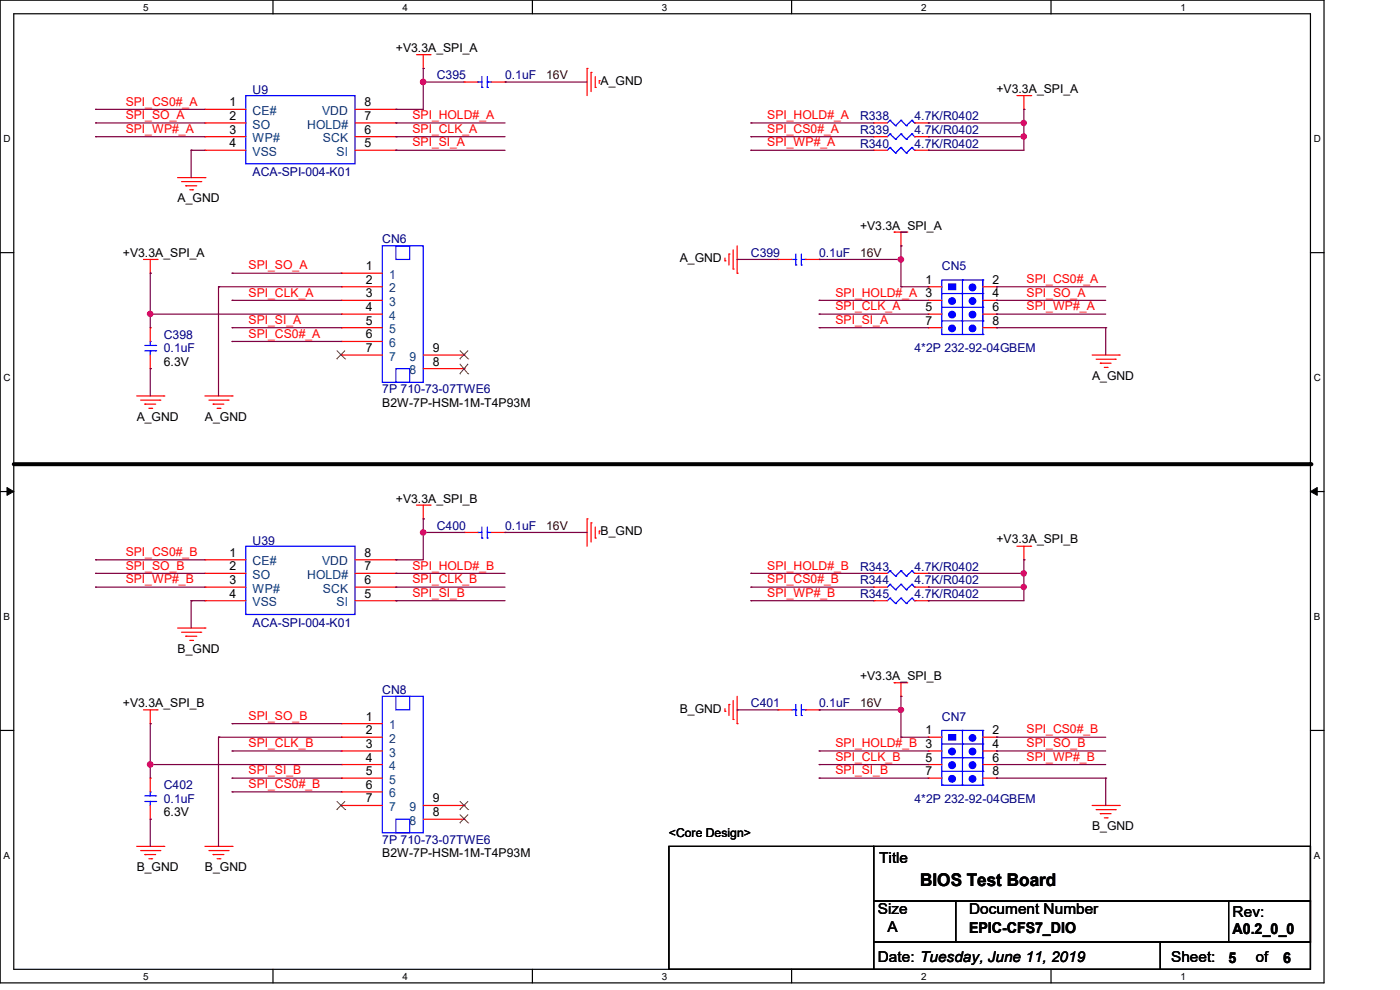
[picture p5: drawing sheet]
<svg xmlns="http://www.w3.org/2000/svg" width="297mm" height="210mm" viewBox="0 0 297 210" stroke-linecap="round" stroke-linejoin="round" font-family="sans-serif">
<path d="M0 0h280.9v208.5h-280.9zM2.9 2.9h275.1v202.7h-275.1z" fill="none" stroke="#000" stroke-width=".25"/>
<g fill="#fff">
<path d="M30.4 .3h1.1v2.4h-1.1z"/>
<path d="M30.4 205.9h1.1v2.3h-1.1z"/>
</g>
<path d="M57.9 0v2.9M57.9 205.6v2.9" fill="none" stroke="#000" stroke-width=".25"/>
<g fill="#fff">
<path d="M85.4 .3h1.1v2.4h-1.1z"/>
<path d="M85.4 205.9h1.1v2.3h-1.1z"/>
</g>
<path d="M112.9 0v2.9M112.9 205.6v2.9" fill="none" stroke="#000" stroke-width=".25"/>
<g fill="#fff">
<path d="M140.4 .3h1.2v2.4h-1.2z"/>
<path d="M140.4 205.9h1.2v2.3h-1.2z"/>
</g>
<path d="M167.9 0v2.9M167.9 205.6v2.9" fill="none" stroke="#000" stroke-width=".25"/>
<g fill="#fff">
<path d="M195.4 .3h1.2v2.4h-1.2z"/>
<path d="M195.4 205.9h1.2v2.3h-1.2z"/>
</g>
<path d="M223 0v2.9M223 205.6v2.9" fill="none" stroke="#000" stroke-width=".25"/>
<g fill="#fff">
<path d="M250.4 .3h1.2v2.4h-1.2z"/>
<path d="M250.4 205.9h1.2v2.3h-1.2z"/>
<path d="M.8 28.2h1.4v2.4h-1.4z"/>
<path d="M278.7 28.2h1.5v2.4h-1.5z"/>
<path d="M.8 78.9h1.4v2.3h-1.4z"/>
<path d="M278.7 78.9h1.5v2.3h-1.5z"/>
</g>
<path d="M0 53.6h2.9M278 53.6h2.9" fill="none" stroke="#000" stroke-width=".25"/>
<g fill="#fff">
<path d="M.8 129.6h1.3v2.3h-1.3z"/>
<path d="M278.7 129.6h1.4v2.3h-1.4z"/>
</g>
<path d="M0 104.3h2.9M278 104.3h2.9" fill="none" stroke="#000" stroke-width=".25"/>
<path d="M1.5 103.4l1.4 .9-1.4 .8zM278 104.3l1.4-.9v1.7z" fill="#000" stroke="#000" stroke-width=".21"/>
<g fill="#fff">
<path d="M.8 180.3h1.3v2.3h-1.3z"/>
<path d="M278.7 180.3h1.4v2.3h-1.4z"/>
</g>
<path d="M0 154.9h2.9M278 154.9h2.9M141.9 179.5h43.4v26.1h-43.4zM185.3 179.5h92.7v11.6h-92.7zM185.3 191.1h17.4v8.7h-17.4zM185.3 199.8h60.9v5.8h-60.9zM202.7 191.1h75.3v8.7h-75.3zM246.2 199.8h31.8v5.8h-31.8zM260.6 191.1h17.4v8.7h-17.4z" fill="none" stroke="#000" stroke-width=".25"/>
<path d="M2.9 98.5h275.1" fill="none" stroke="#000" stroke-width=".85"/>
<circle cx="278" cy="98.5" r=".42" fill="#000"/>
<g fill="none" stroke="#f00" stroke-width=".25">
<path d="M88.3 11.6h2.9M89.8 14.5h.1M89.8 11.6v2.9M91.2 11.6h.1M98.5 17.4h.1M98.5 17.4h2.9M104.3 17.4h2.8M107.1 17.4h.1M124.5 14.5h.1M124.5 14.5v5.8M125.4 15.4h.1M125.4 15.4v4"/>
<path d="M126.3 18.5h.1M126.3 16.3v2.2M127.1 17.1h.1M127.1 17.1v.6M37.7 37.7h5.8M38.5 38.5h4.1M39.4 39.4h.1M39.4 39.4h2.3M42.6 38.5h.1M43.5 37.7h.1M43.5 23.2h.1M43.5 26.1h.1"/>
<path d="M43.5 29h.1M43.5 31.9h.1M43.5 26.1h8.7M43.5 23.2h8.7M43.5 29h8.7M43.5 31.9h8.7M75.3 26.1h8.7M75.3 23.2h8.7M75.3 29h8.7M75.3 31.9h8.7M84 31.9h.1M84 29h.1"/>
<path d="M84 26.1h.1M84 23.2h.1M185.3 26.1h.1M185.3 31.9h.1M185.3 29h.1M185.3 26.1h3M185.3 29h3M185.3 31.9h3M194 26.1h2.9M194 29h2.9M194 31.9h2.9M196.9 26.1h.1"/>
<path d="M196.9 31.9h.1M196.9 29h.1M215.7 20.3h3M217.2 23.2h.1M217.2 20.3v2.9M218.7 20.3h.1M30.4 55h2.9M31.9 58h.1M31.9 55v3M33.3 55h.1M40.3 40.3h.6M40.9 40.3h.1"/>
<path d="M72.4 58h.1M72.4 58h8.7M153.8 55.3h.1M153.8 54.7v.6M154.6 53.9h.1M154.6 53.9v2.3M155.5 57.1h.1M155.5 53v4.1M156.4 58h.1M156.4 52.2v5.8M165.1 55h.1M165.1 55h2.9"/>
<path d="M170.9 55h2.9M173.8 55h.1M189.7 49.2h.1M189.7 49.2h2.9M191.1 52.2h.1M191.1 49.2v3M31.9 78.2h.1M31.9 69.5h.1M31.9 69.5v2.9M31.9 75.3v2.9M72.4 60.8h.1M72.4 63.7h.1"/>
<path d="M72.4 66.6h.1M72.4 69.5h.1M72.4 72.4h.1M72.4 75.3h.1M72.4 75.3h8.7M72.4 60.8h8.7M72.4 63.7h8.7M72.4 66.6h8.7M72.4 69.5h8.7M72.4 72.4h8.7M89.8 75.3h8.7M89.8 78.2h8.7"/>
<path d="M98.5 78.2h.1M98.5 75.3h.1M196.9 60.8h.1M196.9 63.7h.1M196.9 66.6h.1M196.9 69.5h.1M196.9 60.8h2.9M196.9 63.7h2.9M196.9 66.6h2.9M196.9 69.5h2.9M208.5 60.8h2.9M208.5 63.7h2.9"/>
<path d="M208.5 66.6h2.9M208.5 69.5h2.9M211.4 60.8h.1M211.4 63.7h.1M211.4 66.6h.1M211.4 69.5h.1M231.7 75.3h5.7M232.5 76.2h4.1M233.4 77h.1M233.4 77h2.3M234.3 77.9h.6M234.9 77.9h.1"/>
<path d="M236.6 76.2h.1M237.4 75.3h.1M29 84h5.8M29.8 84.9h4.1M30.7 85.7h.1M30.7 85.7h2.3M31.6 86.6h.6M32.2 86.6h.1M33.9 84.9h.1M34.8 84h.1M43.5 84h5.7M44.3 84.9h4.1"/>
<path d="M45.2 85.7h.1M45.2 85.7h2.3M46.1 86.6h.6M46.7 86.6h.1M48.4 84.9h.1M49.2 84h.1M43.5 118.7h.1M43.5 118.7h8.7M75.3 118.7h8.7M84 118.7h.1M88.3 107.1h2.9M89.8 110.1h.1"/>
<path d="M89.8 107.1v3M91.2 107.1h.1M98.5 112.9h.1M98.5 112.9h2.9M104.3 112.9h2.8M107.1 112.9h.1M124.5 110.1h.1M124.5 110.1v5.8M125.4 110.9h.1M125.4 110.9v4.1M126.3 114.1h.1M126.3 111.8v2.3"/>
<path d="M127.1 112.6h.1M127.1 112.6v.6M215.7 115.9h3M217.2 118.7h.1M217.2 115.9v2.8M218.7 115.9h.1M37.7 133.2h5.8M38.5 134.1h4.1M39.4 135h.1M39.4 135h2.3M40.3 135.8h.6M40.9 135.8h.1"/>
<path d="M42.6 134.1h.1M43.5 133.2h.1M43.5 121.6h.1M43.5 124.5h.1M43.5 127.4h.1M43.5 124.5h8.7M43.5 127.4h8.7M43.5 121.6h8.7M75.3 124.5h8.7M75.3 127.4h8.7M75.3 121.6h8.7M84 127.4h.1"/>
<path d="M84 124.5h.1M84 121.6h.1M185.3 124.5h.1M185.3 127.4h.1M185.3 121.6h.1M185.3 124.5h3M185.3 127.4h3M185.3 121.6h3M194 124.5h2.9M194 127.4h2.9M194 121.6h2.9M196.9 124.5h.1"/>
<path d="M196.9 127.4h.1M196.9 121.6h.1M30.4 150.6h2.9M31.9 153.5h.1M31.9 150.6v2.9M33.3 150.6h.1M72.4 153.5h.1M72.4 156.4h.1M72.4 159.3h.1M72.4 153.5h8.7M72.4 156.4h8.7M72.4 159.3h8.7"/>
<path d="M153.8 150.9h.1M153.8 150.3v.6M154.6 149.4h.1M154.6 149.4v2.4M155.5 152.6h.1M155.5 148.6v4M156.4 153.5h.1M156.4 147.7v5.8M165.1 150.6h.1M165.1 150.6h2.9M170.9 150.6h2.9M173.8 150.6h.1"/>
<path d="M189.7 144.8h.1M189.7 144.8h2.9M191.1 147.7h.1M191.1 144.8v2.9M196.9 156.4h.1M196.9 159.3h.1M196.9 156.4h2.9M196.9 159.3h2.9M208.5 156.4h2.9M208.5 159.3h2.9M211.4 156.4h.1M211.4 159.3h.1"/>
<path d="M29 179.5h5.8M31.9 173.8h.1M31.9 165.1h.1M31.9 165.1v2.9M31.9 170.9v2.9M34.8 179.5h.1M43.5 179.5h5.7M49.2 179.5h.1M72.4 162.2h.1M72.4 165.1h.1M72.4 168h.1M72.4 170.9h.1"/>
<path d="M72.4 170.9h8.7M72.4 162.2h8.7M72.4 165.1h8.7M72.4 168h8.7M89.8 170.9h8.7M89.8 173.8h8.7M98.5 173.8h.1M98.5 170.9h.1M196.9 162.2h.1M196.9 165.1h.1M196.9 162.2h2.9M196.9 165.1h2.9"/>
<path d="M208.5 162.2h2.9M208.5 165.1h2.9M211.4 162.2h.1M211.4 165.1h.1M231.7 170.9h5.7M232.5 171.7h4.1M233.4 172.6h.1M233.4 172.6h2.3M234.3 173.5h.6M234.9 173.5h.1M236.6 171.7h.1M237.4 170.9h.1"/>
<path d="M29.8 180.4h4.1M30.7 181.3h.1M30.7 181.3h2.3M31.6 182.2h.6M32.2 182.2h.1M33.9 180.4h.1M44.3 180.4h4.1M45.2 181.3h.1M45.2 181.3h2.3M46.1 182.2h.6M46.7 182.2h.1M48.4 180.4h.1"/>
</g>
<g fill="none" stroke="#00f" stroke-width=".25">
<path d="M101.4 17.4h.1M101.4 17.4h.8M102.2 18.5h.1M102.2 16.3v2.2M103.4 18.5h.1M103.4 17.4h.1M103.4 17.4h.9M103.4 16.3v2.2M52.2 20.3h23.1v14.5h-23.1zM188.8 25.5h.1M188.8 31.3h.1M188.8 28.4h.1"/>
<path d="M188.8 25.5l-.5 .6M188.8 25.5l1.2 1.2M188.8 31.3l-.5 .6M188.8 31.3l1.2 1.2M188.8 28.4l-.5 .6M188.8 28.4l1.2 1.1M190 26.7h.1M190 32.5h.1M190 29.5h.1M191.1 25.5h.1M191.1 31.3h.1M191.1 28.4h.1"/>
<path d="M191.1 25.5l-1.1 1.2M191.1 25.5l1.2 1.2M191.1 31.3l-1.1 1.2M191.1 31.3l1.2 1.2M191.1 28.4l-1.1 1.1M191.1 28.4l1.2 1.1M192.3 26.7h.1M192.3 32.5h.1M192.3 29.5h.1M193.5 25.5h.1M193.5 31.3h.1M193.5 28.4h.1"/>
<path d="M193.5 25.5l-1.2 1.2M193.5 25.5l.5 .6M193.5 31.3l-1.2 1.2M193.5 31.3l.5 .6M193.5 28.4l-1.2 1.1M193.5 28.4l.5 .6M194 26.1h.1M194 31.9h.1M194 29h.1M81.1 52.2h8.7v28.9h-8.7zM84 52.2h2.9v2.8h-2.9zM168 55h.8"/>
<path d="M168.8 56.2h.1M168.8 55h.1M168.8 53.9v2.3M170 56.2h.1M170 53.9v2.3M170 55h.9M170.9 55h.1M204.2 59.4h.1M204.2 59.4v11.6M208.5 59.4h.1M208.5 59.4h-8.7v11.6M208.5 59.4v11.6"/>
<path d="M30.7 73.3h2.3M30.7 74.4h2.3M31.9 72.4h.1M31.9 74.4h.1M31.9 72.4v.9M31.9 74.4v.9M33 73.3h.1M33 74.4h.1M84 78.2h2.9v2.9h-2.9zM199.8 71h.1M199.8 62.3h8.7M199.8 65.2h8.7"/>
<path d="M199.8 71h8.7M199.8 68.1h8.7M204.2 62.3h.1M204.2 65.2h.1M204.2 71h.1M208.5 68.1h.1M208.5 71h.1M208.5 62.3h.1M208.5 65.2h.1M52.2 115.9h23.1v14.4h-23.1zM101.4 112.9h.1M101.4 112.9h.8"/>
<path d="M102.2 114.1h.1M102.2 111.8v2.3M103.4 114.1h.1M103.4 112.9h.1M103.4 111.8v2.3M103.4 112.9h.9M188.8 124h.1M188.8 126.9h.1M188.8 121.1h.1M188.8 124l-.5 .5M188.8 124l1.2 1.1M188.8 126.9l-.5 .5"/>
<path d="M188.8 126.9l1.2 1.1M188.8 121.1l-.5 .5M188.8 121.1l1.2 1.1M190 125.1h.1M190 128h.1M190 122.2h.1M191.1 124h.1M191.1 126.9h.1M191.1 121.1h.1M191.1 124l-1.1 1.1M191.1 124l1.2 1.1M191.1 126.9l-1.1 1.1"/>
<path d="M191.1 126.9l1.2 1.1M191.1 121.1l-1.1 1.1M191.1 121.1l1.2 1.1M192.3 125.1h.1M192.3 128h.1M192.3 122.2h.1M193.5 124h.1M193.5 126.9h.1M193.5 121.1h.1M193.5 124l-1.2 1.1M193.5 124l.5 .5M193.5 126.9l-1.2 1.1"/>
<path d="M193.5 126.9l.5 .5M193.5 121.1l-1.2 1.1M193.5 121.1l.5 .5M194 124.5h.1M194 127.4h.1M194 121.6h.1M81.1 147.7h8.7v29h-8.7zM84 147.7h2.9v2.9h-2.9zM168 150.6h.8M168.8 151.8h.1M168.8 150.6h.1M168.8 149.4v2.4"/>
<path d="M170 151.8h.1M170 149.4v2.4M170 150.6h.9M170.9 150.6h.1M199.8 157.8h8.7M204.2 154.9h.1M204.2 157.8h.1M204.2 154.9v11.6M208.5 154.9h.1M208.5 157.8h.1M208.5 154.9h-8.7v11.6M208.5 154.9v11.6"/>
<path d="M30.7 168.8h2.3M30.7 170h2.3M31.9 168h.1M31.9 170h.1M31.9 168v.8M31.9 170v.9M33 168.8h.1M33 170h.1M84 173.8h2.9v2.9h-2.9zM199.8 166.5h.1M199.8 160.7h8.7M199.8 166.5h8.7"/>
<path d="M199.8 163.6h8.7M204.2 160.7h.1M204.2 166.5h.1M208.5 163.6h.1M208.5 166.5h.1M208.5 160.7h.1"/>
</g>
<g fill="none" stroke="#804000" stroke-width=".21">
<path d="M71.4 76.1h.1M71.4 74.4l1.8 1.7M73.2 76.1h.1M73.2 74.4l-1.8 1.7M97.5 79.3h.1M97.5 76.1h.1M97.5 77.2l1.8 2.1M97.5 74.4l1.8 1.7M99.3 79.3h.1M99.3 76.1h.1M99.3 77.2l-1.8 2.1M99.3 74.4l-1.8 1.7"/>
<path d="M71.4 171.7h.1M71.4 170l1.8 1.7M73.2 171.7h.1M73.2 170l-1.8 1.7M97.5 174.5h.1M97.5 171.7h.1M97.5 172.8l1.8 1.7M97.5 170l1.8 1.7M99.3 174.5h.1M99.3 171.7h.1M99.3 172.8l-1.8 1.7M99.3 170l-1.8 1.7"/>
</g>
<g fill="#00f" stroke="#00f" stroke-width=".25">
<path d="M201.3 60.2h1.4v1.2h-1.4z" fill-rule="evenodd"/>
<path d="M201.3 155.8h1.4v1.2h-1.4z" fill-rule="evenodd"/>
<circle cx="202" cy="63.9" r=".71"/>
<circle cx="202" cy="66.7" r=".71"/>
<circle cx="206.3" cy="63.9" r=".7"/>
<circle cx="206.3" cy="66.7" r=".7"/>
<circle cx="206.3" cy="61" r=".71"/>
<circle cx="202" cy="69.7" r=".71"/>
<circle cx="206.3" cy="69.7" r=".7"/>
<circle cx="202" cy="159.4" r=".71"/>
<circle cx="202" cy="162.3" r=".72"/>
<circle cx="206.3" cy="159.4" r=".7"/>
<circle cx="206.3" cy="162.3" r=".71"/>
<circle cx="206.3" cy="156.5" r=".7"/>
<circle cx="202" cy="165.2" r=".71"/>
<circle cx="206.3" cy="165.2" r=".7"/>
</g>
<g fill="none" stroke="#800040" stroke-width=".25">
<path d="M89.8 14.5h.1M89.8 17.4h.1M89.8 14.5v8.7h-5.8M89.8 17.4h8.7M107.1 17.4h.1M107.1 17.4h17.4M20.3 26.1h.1M20.3 23.2h.1M20.3 29h.1M20.3 26.1h23.2M20.3 23.2h23.2M20.3 29h23.2"/>
<path d="M40.6 31.9h.1M40.6 31.9v5.8M40.6 31.9h2.9M84 26.1h.1M84 23.2h.1M84 31.9h.1M84 29h.1M84 26.1h23.1M84 31.9h23.1M84 29h23.1M159.3 26.1h.1M159.3 29h.1"/>
<path d="M159.3 31.9h.1M159.3 26.1h26M159.3 31.9h26M159.3 29h26M196.9 26.1h.1M196.9 29h.1M196.9 31.9h.1M196.9 26.1h20.3M196.9 29h20.3M217.2 23.2h.1M217.2 26.1h.1M217.2 29h.1"/>
<path d="M217.2 23.2v8.7h-20.3M31.9 58h.1M31.9 58v11.5M49.2 58h.1M49.2 58h23.2M156.4 55h.1M156.4 55h8.7M173.8 55h.1M173.8 55h17.3M191.1 52.2h.1M191.1 55h.1M191.1 52.2v8.6"/>
<path d="M31.9 66.6h.1M31.9 78.2h.1M31.9 66.6h40.5M31.9 78.2v5.8M46.4 60.8h.1M46.4 60.8h26M46.4 60.8v23.2M49.2 63.7h.1M49.2 72.4h.1M49.2 69.5h.1M49.2 63.7h23.2M49.2 72.4h23.2"/>
<path d="M49.2 69.5h23.2M173.8 63.7h.1M173.8 69.5h.1M173.8 66.6h.1M173.8 63.7h23.1M173.8 66.6h23.1M173.8 69.5h23.1M191.1 60.8h.1M191.1 60.8h5.8M211.4 63.7h.1M211.4 69.5h.1M211.4 60.8h.1"/>
<path d="M211.4 66.6h.1M211.4 63.7h23.2M211.4 60.8h23.2M211.4 66.6h23.2M211.4 69.5h23.2M234.6 69.5h.1M234.6 69.5v5.8M20.3 118.7h.1M20.3 118.7h23.2M84 118.7h.1M89.8 110.1h.1M89.8 112.9h.1"/>
<path d="M89.8 110.1v8.6h-5.8M89.8 112.9h8.7M107.1 112.9h.1M107.1 112.9h17.4M217.2 118.7h.1M217.2 118.7v8.7h-20.3M20.3 121.6h.1M20.3 124.5h.1M20.3 121.6h23.2M20.3 124.5h23.2M40.6 127.4h.1M40.6 127.4v5.8"/>
<path d="M40.6 127.4h2.9M84 121.6h.1M84 127.4h.1M84 124.5h.1M84 121.6h23.1M84 127.4h23.1M84 124.5h23.1M159.3 121.6h.1M159.3 124.5h.1M159.3 127.4h.1M159.3 121.6h26M159.3 127.4h26"/>
<path d="M159.3 124.5h26M196.9 121.6h.1M196.9 124.5h.1M196.9 127.4h.1M196.9 121.6h20.3M196.9 124.5h20.3M217.2 121.6h.1M217.2 124.5h.1M31.9 153.5h.1M31.9 153.5v11.6M46.4 156.4h.1M46.4 156.4v23.1"/>
<path d="M46.4 156.4h26M49.2 159.3h.1M49.2 153.5h.1M49.2 159.3h23.2M49.2 153.5h23.2M156.4 150.6h.1M156.4 150.6h8.7M173.8 159.3h.1M173.8 150.6h.1M173.8 159.3h23.1M173.8 150.6h17.3M191.1 147.7h.1"/>
<path d="M191.1 156.4h.1M191.1 150.6h.1M191.1 147.7v8.7M191.1 156.4h5.8M211.4 159.3h.1M211.4 156.4h.1M211.4 159.3h23.2M211.4 156.4h23.2M31.9 162.2h.1M31.9 173.8h.1M31.9 173.8v5.7M31.9 162.2h40.5"/>
<path d="M49.2 168h.1M49.2 165.1h.1M49.2 168h23.2M49.2 165.1h23.2M173.8 165.1h.1M173.8 162.2h.1M173.8 162.2h23.1M173.8 165.1h23.1M211.4 165.1h.1M211.4 162.2h.1M211.4 162.2h23.2M211.4 165.1h23.2"/>
<path d="M234.6 165.1h.1M234.6 165.1v5.8"/>
</g>
<g fill="#f0f" stroke="#f0f" stroke-width=".25">
<circle cx="31.9" cy="66.6" r=".56"/>
<circle cx="89.8" cy="17.4" r=".57"/>
<circle cx="217.2" cy="26.1" r=".55"/>
<circle cx="217.2" cy="29" r=".55"/>
<circle cx="191.1" cy="55" r=".56"/>
<circle cx="31.9" cy="162.2" r=".57"/>
<circle cx="217.2" cy="121.6" r=".55"/>
<circle cx="217.2" cy="124.5" r=".55"/>
<circle cx="89.8" cy="112.9" r=".56"/>
<circle cx="191.1" cy="150.6" r=".56"/>
</g>
<text font-size="3.7" x="195.2" y="188">BIOS Test Board</text>
<g font-size="3.2">
<text x="186.5" y="183">Title</text>
<text x="186.2" y="194">Size</text>
<text x="188.3" y="197.7">A</text>
<text x="205.6" y="197.9">EPIC-CFS7_DIO</text>
<text x="205.6" y="194">Document Number</text>
<text x="261.5" y="194.6">Rev:</text>
<text x="261.5" y="198.2">A0.2_0_0</text>
<text x="186.2" y="204.1">Date: Tuesday, June 11, 2019</text>
<text x="248.5" y="204.1">Sheet:</text>
<text x="260.6" y="204.2">5</text>
<text x="266.4" y="204.1">of</text>
<text x="272.2" y="204.2">6</text>
</g>
<g font-size="2.6">
<text x="84" y="11">+V3.3A_SPI_A</text>
<text x="127.4" y="18">A_GND</text>
<text x="48.7" y="22.6">1</text>
<text x="77.3" y="22.6">8</text>
<text x="211.4" y="19.7">+V3.3A_SPI_A</text>
<text x="48.7" y="25.4">2</text>
<text x="48.7" y="28.4">3</text>
<text x="77.3" y="28.4">6</text>
<text x="77.3" y="25.4">7</text>
<text x="48.7" y="31.2">4</text>
<text x="77.3" y="31.2">5</text>
<text x="37.7" y="42.9">A_GND</text>
<text x="182.5" y="48.7">+V3.3A_SPI_A</text>
<text x="26.1" y="54.5">+V3.3A_SPI_A</text>
<text x="77.6" y="57.3">1</text>
<text x="144.2" y="55.6">A_GND</text>
<text x="77.6" y="60.2">2</text>
<text x="77.6" y="63.1">3</text>
<text x="77.6" y="66">4</text>
<text x="196.3" y="60.2">1</text>
<text x="196.3" y="66">5</text>
<text x="210.5" y="60.2">2</text>
<text x="210.5" y="63.1">4</text>
<text x="210.5" y="66">6</text>
<text x="77.6" y="68.9">5</text>
<text x="77.6" y="71.8">6</text>
<text x="196.3" y="68.9">7</text>
<text x="210.5" y="68.9">8</text>
<text x="34.8" y="77.6">6.3V</text>
<text x="77.6" y="74.7">7</text>
<text x="91.8" y="77.6">8</text>
<text x="91.8" y="74.7">9</text>
<text x="231.7" y="80.5">A_GND</text>
<text x="29" y="89.2">A_GND</text>
<text x="43.5" y="89.2">A_GND</text>
<text x="81.1" y="86.3">B2W-7P-HSM-1M-T4P93M</text>
<text x="84" y="106.6">+V3.3A_SPI_B</text>
<text x="127.4" y="113.5">B_GND</text>
<text x="48.7" y="118.1">1</text>
<text x="77.3" y="118.1">8</text>
<text x="211.4" y="115.3">+V3.3A_SPI_B</text>
<text x="48.7" y="121">2</text>
<text x="48.7" y="123.9">3</text>
<text x="77.3" y="123.9">6</text>
<text x="77.3" y="121">7</text>
<text x="48.7" y="126.8">4</text>
<text x="77.3" y="126.8">5</text>
<text x="37.7" y="138.4">B_GND</text>
<text x="182.5" y="144.2">+V3.3A_SPI_B</text>
<text x="26.1" y="150">+V3.3A_SPI_B</text>
<text x="77.6" y="152.9">1</text>
<text x="77.6" y="155.7">2</text>
<text x="144.2" y="151.2">B_GND</text>
<text x="196.3" y="155.7">1</text>
<text x="210.5" y="155.7">2</text>
<text x="77.6" y="158.7">3</text>
<text x="77.6" y="161.5">4</text>
<text x="196.3" y="161.5">5</text>
<text x="210.5" y="158.7">4</text>
<text x="210.5" y="161.5">6</text>
<text x="77.6" y="164.4">5</text>
<text x="77.6" y="167.3">6</text>
<text x="196.3" y="164.4">7</text>
<text x="210.5" y="164.4">8</text>
<text x="34.8" y="173.2">6.3V</text>
<text x="77.6" y="170.2">7</text>
<text x="91.8" y="173.1">8</text>
<text x="91.8" y="170.2">9</text>
<text x="141.9" y="177.5">&lt;Core Design&gt;</text>
<text x="231.7" y="176.1">B_GND</text>
<text x="29" y="184.8">B_GND</text>
<text x="43.5" y="184.8">B_GND</text>
<text x="81.1" y="181.9">B2W-7P-HSM-1M-T4P93M</text>
</g>
<g font-size="2.6" fill="#000080">
<text x="92.7" y="16.8">C395</text>
<text x="107.1" y="16.8">0.1uF</text>
<text x="53.6" y="20">U9</text>
<text x="182.5" y="25.5">R338</text>
<text x="182.5" y="28.4">R339</text>
<text x="194" y="25.5">4.7K/R0402</text>
<text x="194" y="28.4">4.7K/R0402</text>
<text x="182.5" y="31.3">R340</text>
<text x="194" y="31.3">4.7K/R0402</text>
<text x="53.6" y="37.4">ACA-SPI-004-K01</text>
<text x="81.1" y="51.6">CN6</text>
<text x="159.3" y="54.5">C399</text>
<text x="173.8" y="54.5">0.1uF</text>
<text x="199.8" y="57.4">CN5</text>
<text x="34.8" y="71.8">C398</text>
<text x="34.8" y="74.8">0.1uF</text>
<text x="194" y="74.8">4*2P 232-92-04GBEM</text>
<text x="81.1" y="83.4">7P 710-73-07TWE6</text>
<text x="92.7" y="112.4">C400</text>
<text x="107.1" y="112.4">0.1uF</text>
<text x="53.6" y="115.6">U39</text>
<text x="182.5" y="124">R344</text>
<text x="182.5" y="121.1">R343</text>
<text x="194" y="124">4.7K/R0402</text>
<text x="194" y="121.1">4.7K/R0402</text>
<text x="182.5" y="126.9">R345</text>
<text x="194" y="126.9">4.7K/R0402</text>
<text x="53.6" y="132.9">ACA-SPI-004-K01</text>
<text x="81.1" y="147.2">CN8</text>
<text x="159.3" y="150">C401</text>
<text x="173.8" y="150">0.1uF</text>
<text x="199.8" y="152.9">CN7</text>
<text x="34.8" y="167.4">C402</text>
<text x="34.8" y="170.3">0.1uF</text>
<text x="194" y="170.3">4*2P 232-92-04GBEM</text>
<text x="81.1" y="179">7P 710-73-07TWE6</text>
</g>
<g font-size="2.6" fill="#400000">
<text x="115.9" y="16.8">16V</text>
<text x="182.5" y="54.5">16V</text>
<text x="115.9" y="112.4">16V</text>
<text x="182.5" y="150">16V</text>
</g>
<g font-size="2.6" fill="#f00">
<text x="26.7" y="22.4">SPI_CS0#_A</text>
<text x="26.7" y="25.3">SPI_SO_A</text>
<text x="26.7" y="28.2">SPI_WP#_A</text>
<text x="87.5" y="25.3">SPI_HOLD#_A</text>
<text x="87.5" y="28.2">SPI_CLK_A</text>
<text x="162.8" y="25.3">SPI_HOLD#_A</text>
<text x="162.8" y="28.2">SPI_CS0#_A</text>
<text x="87.5" y="31.1">SPI_SI_A</text>
<text x="162.8" y="31.1">SPI_WP#_A</text>
<text x="52.7" y="57.1">SPI_SO_A</text>
<text x="52.7" y="62.9">SPI_CLK_A</text>
<text x="177.2" y="62.9">SPI_HOLD#_A 3</text>
<text x="177.2" y="65.8">SPI_CLK_A</text>
<text x="217.8" y="62.9">SPI_SO_A</text>
<text x="217.8" y="60">SPI_CS0#_A</text>
<text x="217.8" y="65.8">SPI_WP#_A</text>
<text x="52.7" y="71.6">SPI_CS0#_A</text>
<text x="52.7" y="68.7">SPI_SI_A</text>
<text x="177.2" y="68.7">SPI_SI_A</text>
<text x="26.7" y="117.9">SPI_CS0#_B</text>
<text x="26.7" y="120.8">SPI_SO_B</text>
<text x="26.7" y="123.7">SPI_WP#_B</text>
<text x="87.5" y="120.8">SPI_HOLD#_B</text>
<text x="87.5" y="123.7">SPI_CLK_B</text>
<text x="162.8" y="120.8">SPI_HOLD#_B</text>
<text x="162.8" y="123.7">SPI_CS0#_B</text>
<text x="87.5" y="126.6">SPI_SI_B</text>
<text x="162.8" y="126.6">SPI_WP#_B</text>
<text x="52.7" y="152.7">SPI_SO_B</text>
<text x="217.8" y="155.6">SPI_CS0#_B</text>
<text x="52.7" y="158.5">SPI_CLK_B</text>
<text x="177.2" y="158.5">SPI_HOLD#_B 3</text>
<text x="177.2" y="161.4">SPI_CLK_B</text>
<text x="217.8" y="158.5">SPI_SO_B</text>
<text x="217.8" y="161.4">SPI_WP#_B</text>
<text x="52.7" y="167.2">SPI_CS0#_B</text>
<text x="52.7" y="164.3">SPI_SI_B</text>
<text x="177.2" y="164.3">SPI_SI_B</text>
</g>
<g font-size="2.6" fill="#004080">
<text x="53.6" y="24.4">CE#</text>
<text x="53.6" y="27.3">SO</text>
<text x="65.1" y="27.3">HOLD#</text>
<text x="68.3" y="24.4">VDD</text>
<text x="53.6" y="30.2">WP#</text>
<text x="53.6" y="33.1">VSS</text>
<text x="68.5" y="30.2">SCK</text>
<text x="71.4" y="33.1">SI</text>
<text x="82.5" y="59.1">1</text>
<text x="82.5" y="62">2</text>
<text x="82.5" y="64.9">3</text>
<text x="82.5" y="67.8">4</text>
<text x="82.5" y="70.7">5</text>
<text x="82.5" y="73.6">6</text>
<text x="82.5" y="76.5">7</text>
<text x="86.9" y="76.5">9</text>
<text x="86.9" y="79.4">8</text>
<text x="53.6" y="119.9">CE#</text>
<text x="68.3" y="119.9">VDD</text>
<text x="53.6" y="122.8">SO</text>
<text x="53.6" y="125.7">WP#</text>
<text x="65.1" y="122.8">HOLD#</text>
<text x="68.5" y="125.7">SCK</text>
<text x="53.6" y="128.6">VSS</text>
<text x="71.4" y="128.6">SI</text>
<text x="82.5" y="154.7">1</text>
<text x="82.5" y="157.6">2</text>
<text x="82.5" y="160.5">3</text>
<text x="82.5" y="163.4">4</text>
<text x="82.5" y="166.2">5</text>
<text x="82.5" y="169.2">6</text>
<text x="82.5" y="172">7</text>
<text x="86.9" y="172">9</text>
<text x="86.9" y="175">8</text>
</g>
<g font-size="2.1">
<text x="30.4" y="2.2">5</text>
<text x="85.4" y="2.2">4</text>
<text x="140.4" y="2.2">3</text>
<text x="195.4" y="2.2">2</text>
<text x="250.5" y="2.2">1</text>
<text x=".8" y="30.1">D</text>
<text x="278.7" y="30.1">D</text>
<text x=".8" y="80.8">C</text>
<text x="278.7" y="80.8">C</text>
<text x=".8" y="131.5">B</text>
<text x="278.7" y="131.5">B</text>
<text x=".8" y="182.2">A</text>
<text x="278.7" y="182.2">A</text>
<text x="30.4" y="207.8">5</text>
<text x="85.4" y="207.8">4</text>
<text x="140.4" y="207.8">3</text>
<text x="195.4" y="207.8">2</text>
<text x="250.5" y="207.8">1</text>
</g>
</svg>
